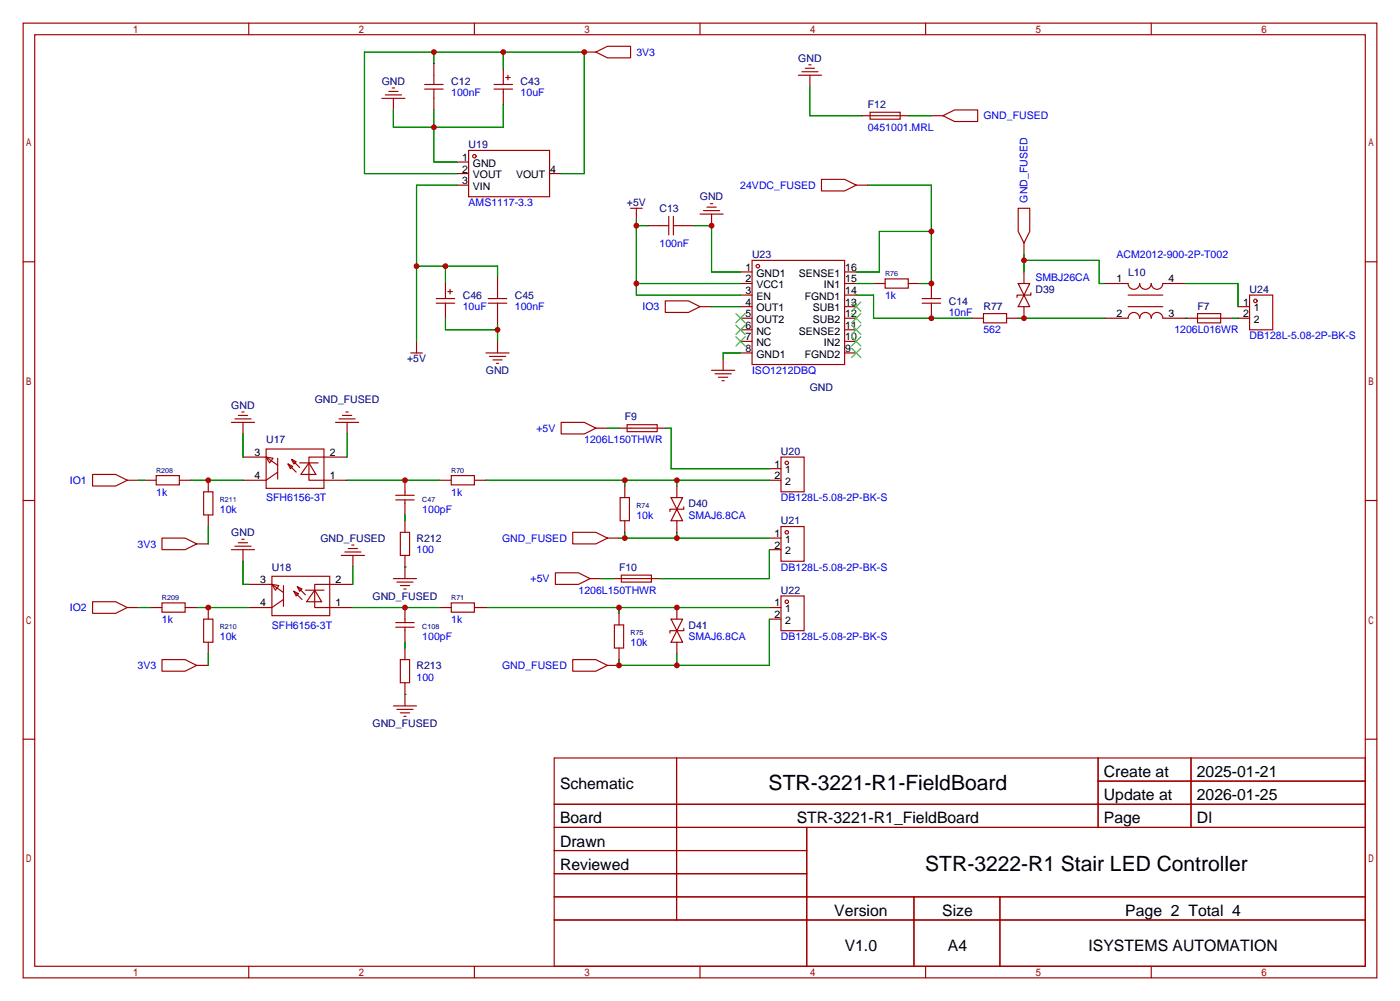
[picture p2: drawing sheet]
<svg xmlns="http://www.w3.org/2000/svg" width="307mm" height="220mm" viewBox="0 0 307 220" stroke-linecap="round" stroke-linejoin="round" font-family="sans-serif">
<g fill="none" stroke="#a10000" stroke-width=".25">
<path d="M5.1 5.1h297.2v209.5h-297.2zM7.6 7.6h292.1v204.5h-292.1zM54.6 5.1v2.5M86.1 19.3h.5M93.2 19.6h4.1M93.2 18.5h4.1M95.2 14v4.5M95.2 19.6v4.5M104.1 5.1v2.5M108.5 19.6h4M108.5 18.5h4M110.5 15.2v3.3"/>
<path d="M110.5 19.6v3.3M111 17h1M111.5 16.5v1M128.3 11.4h2.5M130.8 11.4l2.5-1.2h5.1v2.5h-5.1zM153.7 5.1v2.5M175.3 16.5h5M176 15.7h3.6M176.8 15h2M177.5 14.2h.6M177.8 16.5v2.5M203.2 5.1v2.5"/>
<path d="M252.7 5.1v2.5M83.8 21.6h5.1M84.6 20.8h3.5M85.3 20.1h2.1M86.4 21.6v2.5M100.3 35.6h2.6M100.3 38.1h2.6M102.9 33h17.7v10.2h-17.7zM120.6 38.1h2.6M180.3 39.4h5.1l2.6 1.2-2.6 1.3h-5.1zM189.2 25.4h10.2M191 24.6h6.6v1.6h-6.6z"/>
<path d="M204.5 25.4h2.5M207 25.4l2.5-1.3h5.1v2.6h-5.1zM5.1 57.5h2.5M100.3 40.6h2.6M138.4 45.7h2.6M139.7 45.7v2.6M142.2 49.5h4.6M146.8 47.5v4.1M147.8 49.5h4.6M147.8 47.5v4.1M153.7 47h5M154.4 46.2h3.6"/>
<path d="M155.2 45.5h2M156 44.7h.5M156.2 47v2.5M162.6 59.7h2.5M165.1 57.1h20.3v22.9h-20.3zM185.4 59.7h2.6M188 40.6h2.5M223.5 45.7h2.6v5.1l-1.3 2.5-1.3-2.5zM224.8 53.3v2.6M224.8 59.7v2.5M299.7 57.5h2.6M90.2 77.5h2.5"/>
<path d="M91.4 74.9v2.6M95.8 66.5h4M95.8 65.5h4M97.8 62.2v3.3M97.8 66.5v3.3M98.3 64h1M98.8 63.5v1M106.7 77.5h5.1M107.2 66.5h4.1M107.2 65.5h4.1M107.4 78.2h3.6M108.2 79h2"/>
<path d="M109 79.8h.5M109.2 61v4.5M109.2 66.5v4.6M109.2 74.9v2.6M146 66h5.1l2.6 1.3-2.6 1.3h-5.1zM153.7 67.3h2.5M158.7 78.7v2.6M162.6 67.3h2.5M162.6 69.8h2.5M162.6 62.2h2.5M162.6 64.8h2.5M162.6 72.4h2.5"/>
<path d="M162.6 74.9h2.5M162.6 77.5h2.5M185.4 67.3h2.6M185.4 69.8h2.6M185.4 62.2h2.6M185.4 64.8h2.6M185.4 72.4h2.6M185.4 74.9h2.6M185.4 77.5h2.6M191.8 62.2h2.5M194.3 61.2h5.1v2h-5.1zM199.4 62.2h2.5"/>
<path d="M202.4 66.5h4.1M202.4 65.5h4.1M204.5 62.2v3.3M204.5 66.5v3.3M213.4 69.8h2.5M215.9 68.8h5.1v2.1h-5.1zM221 69.8h2.5M223.5 62.2h2.6l-1.3 2.6zM224.8 64.8l1.3 2.5h-2.6zM224.8 67.3v2.5M226.3 64.3v.5h-3v.5M242.6 62.2h5a1.27 1.27 0 0 0 1.3 1.3 1.27 1.27 0 0 0 1.3-1.3 1.27 1.27 0 0 0 1.3 1.3 1.27 1.27 0 0 0 1.2-1.3 1.27 1.27 0 0 0 1.3 1.3 1.27 1.27 0 0 0 1.3-1.3h5"/>
<path d="M242.6 69.8h5a1.27 1.27 0 0 1 1.3-1.2 1.27 1.27 0 0 1 1.3 1.2 1.27 1.27 0 0 1 1.3-1.2 1.27 1.27 0 0 1 1.2 1.2 1.27 1.27 0 0 1 1.3-1.2 1.27 1.27 0 0 1 1.3 1.2h15.2M247.6 67.3h7.7M247.6 64.8h7.7M262.9 68.8h5.1v2.1h-5.1zM271.8 67.3h2.5M271.8 69.8h2.5M274.3 64.8h5.1v7.6h-5.1zM50.8 92.7h5.1M51.6 91.9h3.5M52.3 91.2h2.1M53.1 90.4h.5M53.3 92.7v2.5"/>
<path d="M58.4 98.6h12.7v8.6h-12.7zM73.7 92.7h5M74.4 91.9h3.6M75.2 91.2h2M75.9 90.4h.6M76.2 92.7v2.5M123.2 92.7h5.1l2.5 1.3-2.5 1.2h-5.1zM130.8 94h2.5M135.9 94h10.1M137.7 93.2h6.6v1.5h-6.6zM156.2 81.3h5.1M157 82h3.5"/>
<path d="M157.7 82.8h2.1M158.5 83.6h.5M5.1 109.9h2.5M20.3 104.1h5.1l2.5 1.3-2.5 1.3h-5.1zM27.9 105.4h2.6M31.7 105.4h2.6M34.3 104.4h5.1v2h-5.1zM35.6 118.1h5l2.6 1.3-2.6 1.2h-5zM39.4 105.4h2.5M43.2 119.4h2.5M44.7 107.9h2v5.1h-2zM45.7 105.4v2.5"/>
<path d="M45.7 113v2.6M51.6 119.9h3.5M52.3 119.1h2.1M53.1 118.4h.5M53.3 100.3h5.1M58.4 100.3l1.5 .3-.7 1zM58.4 100.3l2.6 1.8M61 103.6l-2.6 1.8h-5.1M61 100.6v4.6M63.2 101.9l1.1 .5-.5 .5zM63.2 101.9l1.8 1.7M64 100.8l1 .5-.5 .6z"/>
<path d="M64 100.8l1.8 1.8M65.8 101.6h4M67.8 101.6l1.5 2.5h-3.3zM76.2 100.3h-8.4v5.1h8.4M77.2 119.6h.5M86.9 109.7h4M86.9 108.7h4M87.9 116.8h2v5.1h-2zM88.9 105.4v3.3M88.9 109.7v3.3M88.9 114.3v2.5M96.5 105.4h2.6"/>
<path d="M99.1 104.4h5v2h-5zM104.1 105.4h2.6M125.7 116.8h5.1l2.5 1.3-2.5 1.3h-5.1zM133.3 118.1h2.6M136.1 109.2h2.1v5.1h-2.1zM137.2 106.7v2.5M137.2 114.3v2.5M147.3 109.2h2.6l-1.3 2.6zM148.6 111.8l1.3 2.5h-2.6zM148.6 106.7v2.5M148.6 114.3v2.5M150.1 111.3v.5h-3v.5"/>
<path d="M168.9 118.1h2.5M168.9 102.9h2.5M168.9 105.4h2.5M171.4 115.6h5.1v7.6h-5.1zM171.4 100.3h5.1v7.6h-5.1zM299.7 109.9h2.6M20.3 132.1h5.1l2.5 1.2-2.5 1.3h-5.1zM27.9 133.3h2.6M33 133.3h2.6M35.6 132.3h5v2.1h-5zM40.6 133.3h2.6M44.7 135.9h2v5.1h-2z"/>
<path d="M45.7 133.3v2.6M50.8 120.6h5.1M53.3 120.6v2.6M54.6 128.3h5.1M59.7 126.5h12.7v8.6h-12.7zM59.7 128.3l1.5 .2-.7 1zM59.7 128.3l2.5 1.7M62.2 131.6l-2.5 1.7h-5.1M62.2 128.5v4.6M64.5 129.8l1 .5-.5 .5zM64.5 129.8l1.8 1.8M65.3 128.8l1 .5-.5 .5z"/>
<path d="M65.3 128.8l1.8 1.8M67.1 129.5h4M69.1 129.5l1.5 2.6h-3.3zM74.9 121.9h5.1M75.7 121.2h3.5M76.5 120.4h2M77.5 128.3h-8.4v5h8.4M77.5 121.9v2.6M86.4 127h5M86.9 137.7h4M86.9 136.7h4M87.1 127.8h3.6"/>
<path d="M87.9 128.5h2M88.6 129.3h.6M88.9 121.9v5.1M88.9 133.3v3.4M88.9 137.7v3.3M96.5 133.3h2.6M99.1 132.3h5v2.1h-5zM104.1 133.3h2.6M121.9 125.7h5.1l2.5 1.3-2.5 1.3h-5.1zM129.5 127h2.6M134.6 127h10.2M134.9 137.2h2v5h-2z"/>
<path d="M135.9 134.6v2.6M136.4 126.2h6.6v1.6h-6.6zM147.3 135.9h2.6l-1.3 2.5zM148.6 138.4l1.3 2.6h-2.6zM148.6 133.3v2.6M150.1 137.9v.5h-3v.5M168.9 133.3h2.5M168.9 135.9h2.5M168.9 120.6h2.5M171.4 130.8h5.1v7.6h-5.1zM35.6 144.8h5l2.6 1.2-2.6 1.3h-5zM43.2 146h2.5"/>
<path d="M45.7 141v2.5M86.4 154.9h5M87.1 155.7h3.6M87.9 144.8h2v5.1h-2zM87.9 156.5h2M88.6 157.2h.6M88.9 142.2v2.6M88.9 149.9v5M125.7 144.8h5.1l2.5 1.2-2.5 1.3h-5.1zM133.3 146h2.6M135.9 142.2v2.6M148.6 141v2.5"/>
<path d="M5.1 162.2h2.5M121.7 166.4h178v45.7h-178zM121.7 176.5h178M148.5 166.4v35.5M241.1 166.4v15.2M241.1 171.4h58.6M261.5 166.4v15.2M299.7 162.2h2.6M121.7 181.6h178M121.7 186.7h55.4M121.7 196.8h178M121.7 191.8h55.4"/>
<path d="M177.1 181.6v30.5M200.6 196.8v15.3M219.5 196.8v15.3M54.6 212.1v2.5M104.1 212.1v2.5M121.7 201.9h178M153.7 212.1v2.5M203.2 212.1v2.5M252.7 212.1v2.5"/>
<circle cx="104.1" cy="34.3" r=".38"/>
<circle cx="166.4" cy="58.4" r=".38"/>
<circle cx="275.6" cy="66" r=".38"/>
<circle cx="172.7" cy="116.8" r=".38"/>
<circle cx="172.7" cy="101.6" r=".38"/>
<circle cx="172.7" cy="132.1" r=".38"/>
</g>
<g fill="none" stroke="#3c3" stroke-width=".25">
<path d="M161.5 68.8l2.1 2.1M161.5 71.4l2.1 2M161.5 73.9l2.1 2M163.6 68.8l-2.1 2.1M163.6 71.4l-2.1 2M163.6 73.9l-2.1 2M186.9 76.5l2.1 2M186.9 73.9l2.1 2M186.9 71.4l2.1 2M186.9 68.8l2.1 2.1M186.9 66.3l2.1 2M189 76.5l-2.1 2"/>
<path d="M189 73.9l-2.1 2M189 71.4l-2.1 2M189 68.8l-2.1 2.1M189 66.3l-2.1 2"/>
</g>
<g fill="none" stroke="#008700" stroke-width=".25">
<path d="M95.2 11.4v2.6M110.5 11.4v3.8M177.8 19v6.4h11.4M95.2 24.1v11.5h5.1M100.3 38.1h-20.3v-26.7h48.3v26.7h-5.1M110.5 22.9v5h-24.1v-3.8M199.4 25.4h5.1M91.4 58.4h17.8v2.6M97.8 58.4v3.8M100.3 40.6h-8.9v34.3M139.7 48.3v16.5h22.9M139.7 49.5h2.5"/>
<path d="M152.4 49.5h3.8v10.2h6.4M190.5 40.6h14v21.6h-2.6M204.5 50.8h-11.5v8.9h-5M224.8 57.1h16.5v5.1h1.3M224.8 55.9v3.8M97.8 69.8v2.6h11.4M109.2 71.1v3.8M139.7 62.2h22.9M156.2 67.3h6.4M162.6 77.5h-3.9v1.2M188 64.8h3.8v5h21.6M188 62.2h3.8"/>
<path d="M223.5 69.8h19.1M260.3 69.8h.1M260.3 62.2h11.5v5.1M270.5 69.8h1.3M53.3 95.2v5.1M76.2 95.2v5.1M133.3 94h2.6M146 94h1.3v8.9h21.6M30.5 105.4h1.2M41.9 105.4h11.4M45.7 115.6v3.8M76.2 105.4h20.3"/>
<path d="M88.9 113v1.3M106.7 105.4h62.2M135.9 118.1h33M137.2 105.4v1.3M137.2 116.8v1.3M148.6 105.4v1.3M148.6 116.8v1.3M30.5 133.3h2.5M43.2 133.3h11.4M53.3 123.2v5.1h1.3M77.5 133.3h19M77.5 124.5v3.8"/>
<path d="M88.9 124.5h.1M106.7 133.3h62.2M132.1 127h2.5M135.9 133.3v1.3M168.9 120.6v6.4h-24.1M168.9 135.9v10.1h-33v-1.2M45.7 143.5v2.5M88.9 152.4h.1M88.9 141v1.2M148.6 143.5v2.5"/>
</g>
<g fill="#c00">
<circle cx="95.3" cy="27.9" r=".63"/>
<circle cx="91.4" cy="58.4" r=".63"/>
<circle cx="97.8" cy="58.4" r=".63"/>
<circle cx="128.3" cy="11.4" r=".63"/>
<circle cx="110.5" cy="11.4" r=".63"/>
<circle cx="95.3" cy="11.4" r=".63"/>
<circle cx="148.6" cy="146" r=".63"/>
<circle cx="135.9" cy="146" r=".63"/>
<circle cx="137.2" cy="118.1" r=".63"/>
<circle cx="148.6" cy="118.1" r=".63"/>
<circle cx="137.2" cy="105.4" r=".63"/>
<circle cx="148.6" cy="105.4" r=".63"/>
<circle cx="148.6" cy="133.3" r=".63"/>
<circle cx="135.9" cy="133.3" r=".63"/>
<circle cx="204.5" cy="50.8" r=".63"/>
<circle cx="204.5" cy="62.2" r=".63"/>
<circle cx="204.5" cy="69.8" r=".63"/>
<circle cx="45.7" cy="133.3" r=".63"/>
<circle cx="45.7" cy="105.4" r=".63"/>
<circle cx="156.2" cy="49.5" r=".63"/>
<circle cx="139.7" cy="49.5" r=".63"/>
<circle cx="139.7" cy="62.2" r=".63"/>
<circle cx="224.8" cy="57.1" r=".63"/>
<circle cx="224.8" cy="69.8" r=".63"/>
<circle cx="88.9" cy="105.4" r=".63"/>
<circle cx="88.9" cy="133.3" r=".63"/>
<circle cx="109.2" cy="72.4" r=".63"/>
</g>
<g font-size="4.6">
<text x="168.7" y="173.5">STR-3221-R1-FieldBoard</text>
<text x="203.1" y="191.3">STR-3222-R1 Stair LED Controller</text>
</g>
<g font-size="3.5">
<text x="122.9" y="173.1">Schematic</text>
<text x="242.3" y="170.6">Create at</text>
<text x="262.7" y="170.6">2025-01-21</text>
<text x="242.3" y="175.7">Update at</text>
<text x="262.7" y="175.7">2026-01-25</text>
<text x="122.9" y="180.7">Board</text>
<text x="122.9" y="185.8">Drawn</text>
<text x="174.9" y="180.7">STR-3221-R1_FieldBoard</text>
<text x="242.3" y="180.7">Page</text>
<text x="262.7" y="180.7">DI</text>
<text x="122.9" y="190.9">Reviewed</text>
<text x="183.1" y="201.1">Version</text>
<text x="206.8" y="201.1">Size</text>
<text x="247" y="201.1">Page 2 Total 4</text>
<text x="185.4" y="208.7">V1.0</text>
<text x="208.1" y="208.7">A4</text>
<text x="239" y="208.7">ISYSTEMS AUTOMATION</text>
</g>
<g font-size="2.3" fill="#00f">
<text x="139.7" y="12.2">3V3</text>
<text x="99.1" y="21.1">100nF</text>
<text x="114.3" y="21.1">10uF</text>
<text x="190.5" y="28.7">0451001.MRL</text>
<text x="215.9" y="26.2">GND_FUSED</text>
<text x="162.5" y="41.4">24VDC_FUSED</text>
<text x="102.9" y="45.3">AMS1117-3.3</text>
<text x="225.6" y="44.4" transform="rotate(-90 225.6 44.4)">GND_FUSED</text>
<text x="144.8" y="54.1">100nF</text>
<text x="245.1" y="56.7">ACM2012-900-2P-T002</text>
<text x="194.3" y="65.6">1k</text>
<text x="227.3" y="61.8">SMBJ26CA</text>
<text x="101.6" y="68.1">10uF</text>
<text x="113" y="68.1">100nF</text>
<text x="141.1" y="68.1">IO3</text>
<text x="208.3" y="69.4">10nF</text>
<text x="215.9" y="73.2">562</text>
<text x="257.8" y="73.2">1206L016WR</text>
<text x="274.3" y="74.5">DB128L-5.08-2P-BK-S</text>
<text x="165.1" y="82.1">ISO1212DBQ</text>
<text x="117.7" y="94.8">+5V</text>
<text x="128.3" y="97.3">1206L150THWR</text>
<text x="15.3" y="106.2">IO1</text>
<text x="34.3" y="108.8">1k</text>
<text x="48.3" y="112.6">10k</text>
<text x="58.4" y="110">SFH6156-3T</text>
<text x="92.7" y="112.6">100pF</text>
<text x="99.1" y="108.8">1k</text>
<text x="139.7" y="113.8">10k</text>
<text x="151.1" y="113.8">SMAJ6.8CA</text>
<text x="171.4" y="110">DB128L-5.08-2P-BK-S</text>
<text x="110.2" y="118.9">GND_FUSED</text>
<text x="30.2" y="120.2">3V3</text>
<text x="91.4" y="121.5">100</text>
<text x="171.4" y="125.3">DB128L-5.08-2P-BK-S</text>
<text x="116.5" y="127.8">+5V</text>
<text x="127" y="130.3">1206L150THWR</text>
<text x="15.3" y="134.2">IO2</text>
<text x="35.6" y="136.7">1k</text>
<text x="59.7" y="138">SFH6156-3T</text>
<text x="99.1" y="136.7">1k</text>
<text x="48.3" y="140.5">10k</text>
<text x="92.7" y="140.5">100pF</text>
<text x="138.4" y="141.8">10k</text>
<text x="151.1" y="140.5">SMAJ6.8CA</text>
<text x="171.4" y="140.5">DB128L-5.08-2P-BK-S</text>
<text x="30.2" y="146.9">3V3</text>
<text x="91.4" y="149.4">100</text>
<text x="110.2" y="146.9">GND_FUSED</text>
</g>
<g font-size="2.3" fill="#000080">
<text x="175.2" y="13.5">GND</text>
<text x="83.8" y="18.6">GND</text>
<text x="99.1" y="18.6">C12</text>
<text x="114.3" y="18.6">C43</text>
<text x="190.5" y="23.7">F12</text>
<text x="102.9" y="32.6">U19</text>
<text x="137.6" y="45.3">+5V</text>
<text x="144.8" y="46.5">C13</text>
<text x="153.6" y="44">GND</text>
<text x="165.1" y="56.7">U23</text>
<text x="101.6" y="65.6">C46</text>
<text x="113" y="65.6">C45</text>
<text x="227.3" y="64.3">D39</text>
<text x="247.6" y="60.5">L10</text>
<text x="274.3" y="64.3">U24</text>
<text x="208.3" y="66.8">C14</text>
<text x="215.9" y="68.1">R77</text>
<text x="262.9" y="68.1">F7</text>
<text x="89.4" y="79.5">+5V</text>
<text x="106.7" y="82.1">GND</text>
<text x="50.8" y="89.7">GND</text>
<text x="69.1" y="88.4">GND_FUSED</text>
<text x="177.8" y="85.9">GND</text>
<text x="137.2" y="92.2">F9</text>
<text x="58.4" y="97.3">U17</text>
<text x="171.4" y="99.9">U20</text>
<text x="151.1" y="111.3">D40</text>
<text x="50.8" y="117.6">GND</text>
<text x="70.4" y="118.9">GND_FUSED</text>
<text x="91.4" y="118.9">R212</text>
<text x="171.4" y="115.1">U21</text>
<text x="59.7" y="125.3">U18</text>
<text x="135.9" y="125.3">F10</text>
<text x="81.8" y="131.6">GND_FUSED</text>
<text x="171.4" y="130.3">U22</text>
<text x="151.1" y="138">D41</text>
<text x="91.4" y="146.9">R213</text>
<text x="81.8" y="159.6">GND_FUSED</text>
</g>
<g font-size="2.3">
<text x="101.5" y="35.3">1</text>
<text x="101.5" y="37.9">2</text>
<text x="101.5" y="40.4">3</text>
<text x="103.8" y="36.6">GND</text>
<text x="103.8" y="39.1">VOUT</text>
<text x="103.8" y="41.7">VIN</text>
<text x="113.3" y="39.1">VOUT</text>
<text x="120.8" y="37.9">4</text>
<text x="163.7" y="59.5">1</text>
<text x="185.5" y="59.5">16</text>
<text x="163.7" y="62">2</text>
<text x="163.7" y="64.5">3</text>
<text x="166" y="60.7">GND1</text>
<text x="166" y="63.3">VCC1</text>
<text x="166" y="65.8">EN</text>
<text x="175.4" y="60.7">SENSE1</text>
<text x="176.7" y="65.8">FGND1</text>
<text x="180.9" y="63.3">IN1</text>
<text x="185.5" y="64.5">14</text>
<text x="185.5" y="62">15</text>
<text x="245.1" y="62">1</text>
<text x="256.5" y="62">4</text>
<text x="163.7" y="67.1">4</text>
<text x="163.7" y="69.6">5</text>
<text x="166" y="68.4">OUT1</text>
<text x="166" y="70.9">OUT2</text>
<text x="178.4" y="70.9">SUB2</text>
<text x="178.4" y="68.4">SUB1</text>
<text x="185.5" y="69.6">12</text>
<text x="185.5" y="67.1">13</text>
<text x="245.1" y="69.6">2</text>
<text x="256.5" y="69.6">3</text>
<text x="272.9" y="67.1">1</text>
<text x="272.9" y="69.6">2</text>
<text x="275.3" y="68.4">1</text>
<text x="275.3" y="70.9">2</text>
<text x="163.7" y="72.2">6</text>
<text x="163.7" y="74.7">7</text>
<text x="163.7" y="77.2">8</text>
<text x="166" y="73.4">NC</text>
<text x="166" y="76">NC</text>
<text x="175.4" y="73.4">SENSE2</text>
<text x="180.9" y="76">IN2</text>
<text x="185.5" y="77.2">9</text>
<text x="185.5" y="74.7">10</text>
<text x="185.5" y="72.2">11</text>
<text x="166" y="78.5">GND1</text>
<text x="176.7" y="78.5">FGND2</text>
<text x="55.9" y="100">3</text>
<text x="72.4" y="100">2</text>
<text x="55.9" y="105.1">4</text>
<text x="72.4" y="105.1">1</text>
<text x="170" y="102.6">1</text>
<text x="170" y="105.2">2</text>
<text x="172.4" y="103.9">1</text>
<text x="172.4" y="106.5">2</text>
<text x="170" y="117.9">1</text>
<text x="172.4" y="119.2">1</text>
<text x="170" y="120.4">2</text>
<text x="172.4" y="121.7">2</text>
<text x="57.1" y="127.9">3</text>
<text x="73.7" y="127.9">2</text>
<text x="57.1" y="133">4</text>
<text x="73.7" y="133">1</text>
<text x="170" y="133.1">1</text>
<text x="170" y="135.7">2</text>
<text x="172.4" y="134.4">1</text>
<text x="172.4" y="136.9">2</text>
</g>
<g font-size="1.6" fill="#000080">
<text x="194.3" y="60.6">R76</text>
<text x="34.3" y="103.8">R208</text>
<text x="99.1" y="103.8">R70</text>
<text x="48.3" y="110.2">R211</text>
<text x="92.7" y="110.2">C47</text>
<text x="139.7" y="111.4">R74</text>
<text x="35.6" y="131.8">R209</text>
<text x="99.1" y="131.8">R71</text>
<text x="48.3" y="138.1">R210</text>
<text x="92.7" y="138.1">C108</text>
<text x="138.4" y="139.4">R75</text>
</g>
</svg>
